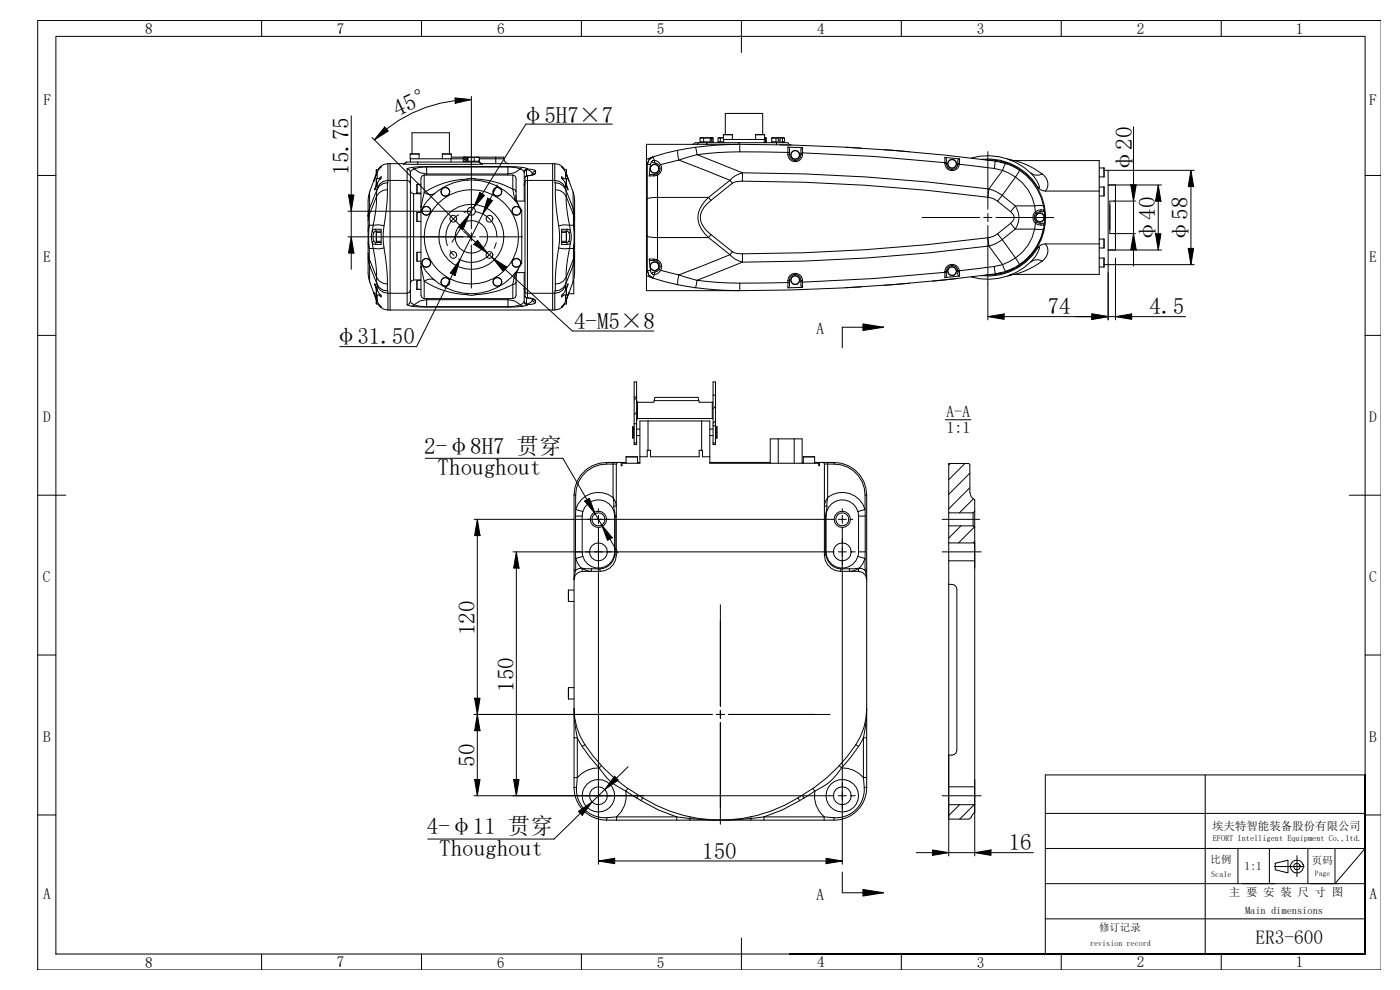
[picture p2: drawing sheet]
<svg xmlns="http://www.w3.org/2000/svg" width="297mm" height="210mm" viewBox="0 0 297 210" stroke-linecap="round" stroke-linejoin="round" font-family="sans-serif">
<!-- layer: PDF_Geomertry -->
<g fill="none" stroke="#000" stroke-width=".21">
<path d="M8 4.3h285v201.4h-285zM11.9 7.7h277.7v194.7h-277.7zM55.5 4.3v3.4M89.4 4.3v3.4M123.3 4.3v3.4M157.3 4.3v6.8M191.2 4.3v3.4M225.1 4.3v3.4M259.1 4.3v3.4M8 37.2h3.9M289.6 37.2h3.4M8 71.1h3.9"/>
<path d="M289.6 71.1h3.4M8 105h5.9M286.2 105h6.8M8 138.9h3.9M289.6 138.9h3.4M8 172.9h3.9M221.8 172.5h67.8M221.8 180h67.8M255.7 164.4v37.9M289.6 172.9h3.4M157.3 199v6.7M221.8 187.4h67.8"/>
<path d="M221.8 194.9h67.8M270.3 183.8h6.4M270.5 183.1l2.7-.6v2.7l-2.7-.7zM275.1 181.5v4.5M55.5 202.4v3.3M89.4 202.4v3.3M123.3 202.4v3.3M167.5 202.4h122.1h-122.1M167.5 202.4h122.1M182.9 202.4h.1M182.9 202.3h.1M191.2 202.4v3.3"/>
<path d="M193.8 202.4h.1M193.8 202.3h.1M201.9 202.4h.1M201.9 202.3h.1M210.1 202.4h.1M210.1 202.3h.1M221.8 202.3v-37.9h67.8v38M225.1 202.4v3.3M254 202.3v.1M254.8 202.4h.1M259.1 202.4v3.3M289.6 202.4v-38v38"/>
<circle cx="275.1" cy="183.8" r=".68"/>
<circle cx="275.1" cy="183.8" r="1.36"/>
</g>
<!-- layer: PDF_Text -->
<g fill="none" stroke="#000" stroke-width=".21">
<path d="M239.9 39.2h1.1l-.5 3.5zM240.5 26.9v12.3M240.5 49.6l.5 3.4h-1.1zM240.5 42.7v6.9M240.5 53v3.5M240.9 42.7h-5.5v6.9h5.5M262.6 180v7.4M269.3 180v7.4M270.4 180h7.6M277.5 180v7.4M283.2 180v7.4l6.4-7.4M263.6 187.4h6.8"/>
<path d="M278 187.4h5.7"/>
</g>
<!-- layer: 0 -->
<g fill="none" stroke="#000" stroke-width=".21">
<path d="M74.5 24.6v16.8M78.9 29.2l21.1 21h-26.2M79.4 38.3l-.1 .1M79.8 37l-.5 1.4M79.8 39.2l-.3 1.1 .1-.3M79.8 36.9l-1.4 3.9M79.9 37.9h.9M79.9 37.9l-.1 1.6M79.9 36h.4M79.9 36l-.1 1.1M79.9 36v1M79.9 37.9v1.5"/>
<path d="M80 38.9l-.4 1.1M80 36.5l-.6 1.8M80 39.8v.4M80 36.5v1.4M80 38.9v.9M80.3 36l.6-.7-.9 1.2M80.4 37.9l.5-.4v.3l-.9 1.1M81.6 26.9l.8 .9-3 1.9zM82.2 38.8v1.4M82.2 38.8l-.9 .1-.8 .5-.5 .8M82.3 34.7l-.9 .2-.7 .4-.5 .7M82.3 38.3h4.1l.5 .2 .2 .5"/>
<path d="M82.3 38.3l-1 .2-.8 .5-.5 .8M82.3 38.3l-.1 .5M82.3 34.7v3.6M82.7 34.7v31.1M85.6 34.8l3 .1M85.6 34.7h-3.3M85.6 34.7v.1M86.2 34.4l-.6 .3M86.2 34.4l-.3 .3-.3 .1M86.2 34.4h15.5M86.4 35.8l.5 .2 .2 .5M86.4 35.8v28.8"/>
<path d="M87 32.7v1h11.3M87 32.7h1.9M87 32.6v.1M87.1 33.7v.7M87.1 36.5v27.5M87.3 35.5l-.9 .3M87.3 35.5l.6 .3M87.4 32.6v-4.4h7.9v4.4M87.9 35.8l1.2 .8 1.4 .3h17.3l1.4-.3 1.2-.8M87.9 35.8l-.6 .4-.2 .3M87.9 35.8l1.2-.3 1.4-.1h17.3l1.4 .1 1.2 .3M88.5 39.1h-.1"/>
<path d="M88.5 39.1h.8M88.5 39.1v1.9M88.6 34.4v.5M88.9 32.6v.1M88.9 32.7v1M90 37.1l-.5 .2-.2 .5v6M90 37.1h18.8M90 37.1v3.7M90.5 35.3l-3.2 .2M90.5 35.3h17.3M90.5 35.3v1.8M93.8 32.7v1"/>
<path d="M93.8 32.7h1.9M93.9 32.6l-.1 .1M95.7 33.7v.7M95.7 32.6v.1M95.7 32.7v1M95.7 33.3h5.8M96.5 20.8l3.5 .3-3.4 .8zM96.6 21.3a29.1 29.1 0 0 0-14.6 6.1M98.4 34.2v.2M98.4 33.3l-.1 .1M98.5 33.3v.6h.1v-.6M98.5 33.3l-.2 .1v.8h3.4v-.8"/>
<path d="M98.5 33.3h.1M98.6 33.3l.2 .1M98.6 33.3h.1M98.8 33.4v.8M99 33.4h-.2M99.1 38l.9-.2 .9 .2M99.1 38a18 18 0 0 0-9.1 2.8M99.1 38l.2 .2M99.1 33.3v.6l.1-.6M99.1 33.3l-.1 .9M99.1 34.2v.2M99.1 33.3h.1"/>
<path d="M99.2 33.3l.1 .1M99.2 33.3h.1M99.3 33.4h1.3M99.3 33.4v.8M100 20.4v19M100.6 33.4h1.1M100.6 33.4v.8M100.9 38l-.2 .2M100.9 38l3.2 .4a17.3 17.3 0 0 1 4.7 1.7M101.5 34.2v.2M101.6 33.3h-.1M101.6 33.3l.1 .1"/>
<path d="M101.7 33.4v.8M101.7 33.3h5.2v.4M101.7 34.4l.4 .3 .3 .1M101.7 34.4l.6 .3M101.7 33.7h5.2M102.3 34.7h15.4M102.3 34.7l.1 .1M102.4 34.8l-13.8 .1M105.2 33.3v1.4M105.5 39.2l-1.5 3.1M106.9 33.7l.1 .5 .4 .4 .5 .1M107.8 35.3l3.1 .2"/>
<path d="M107.8 35.3v1.8M108.8 37.1l.5 .2 .2 .5v4.3l.5 1.4M108.8 37.1v3M110.4 35.8l.6 .4 .2 .3M110.9 35.5l1 .3M110.9 35.5l-.5 .3M111.2 36.5v6.2M111.4 38.8l-.2 .5M111.7 36l.9 .3 .3 .7M111.7 36l-.3 .2-.2 .3M111.7 36v1.3M111.9 37.3l-.5 .2v25.5"/>
<path d="M111.9 35.9l1.2 .1 .5 .3M111.9 37.3l-.5 .2M111.9 35.9l-.2 .1M111.9 35.9l-.5 .2-.2 .4M111.9 35.8v.1M111.9 37.3v25.9M112.9 37v.1M113.1 37l-1.3 .3M113.6 36.7l-.5 .4-1.2 .2M113.6 36.7l-.5 .3M113.6 36.3l-.5 .2-.2 .5M113.6 36.3v.4"/>
<path d="M117.2 34.7v31.1M117.7 34.7l.9 .2 .7 .4 .5 .7M117.7 38.3h-5.8l-.5 .2M117.7 38.3l.9 .2 .8 .5 .6 .8M117.7 38.3l.1 .5M117.7 34.7v3.6M117.8 38.8v1.4M117.8 38.8l.9 .1 .8 .5 .5 .8M119.2 37.9h.9M119.6 37.9l-.5-.4v.3l.9 1.1M119.7 36h.4M119.7 36l-.6-.7 .9 1.2"/>
<path d="M120 36.5l.6 1.8M120 38.9v.2M120 39.8v.4M120 36.5v1.4M120 38.9v.9M120 39.1l.5 1.1M120 39.1l.5 1.2-.3-1.1M120.1 37.9l.1 1.6M120.1 37.9v1.5M120.2 37l.4 1.3M120.2 36.9l1.4 3.9M120.2 36h-.1"/>
<path d="M120.2 36v.7M120.6 38.3v.1M129.9 26.3h-18.3l-9.3 14.9M137.3 34.9v22.4M137.3 34.9h.1M138 34.9l-.3 2.4M138 34.9h-.7M138.4 34.1l-.1 .3 .6 .2M138.4 34.1l-.4 .8M138.5 33.3l-.9 .6-.3 1M138.5 33.3l-1.4 .5M138.5 33.3l.4 .7"/>
<path d="M138.7 37.3h-1M138.9 37l-1 .1-.2 .2M138.9 37l-.2 .3M138.9 34a1.73 1.73 0 0 1 1.2 .9M138.9 34v.6M138.9 34l-.5 .1M138.9 34.6l.6 .2 .4 .3M139.4 36.9l-.5 .1M139.4 36.9l.1 .3M139.5 37.2l-.8 .1M139.5 37.2v4.7M139.9 35.1l.2 .7-.2 .6-.5 .5"/>
<path d="M140.1 34.9a1.55 1.55 0 0 1-.6 2.3M140.1 34.9l-.2 .2M143.8 31.9l-5.3 1.4M143.8 31.9l.2 2.1M144 34l10.9 4.2M144 34l-3.9 .9M146.9 30.6l.6-.3h19.6l.3 .3 .4 .2-2.4-.1M147.6 31.2l-3.8 .7M147.6 31.2l.3 1.6M147.8 30.6h2.1M147.8 30.6h-10.7v31.1h19.7M147.9 32.8l-3.9 1.2"/>
<path d="M147.9 32.8l9.6 3.9M148.2 30.3l-.4 .3M148.5 29.3v.8h2.8v-.8M148.5 29.3h.8M148.7 30.1v.2M149.3 29.3h1.4M149.3 29.3v.8M149.9 30.3v.3M150.7 29.3v.8M150.9 29.2v.6h.2v-.6M150.9 29.2h.1M150.9 29.2l-.2 .1"/>
<path d="M151.1 29.2h.1M151.1 30.1v.2M151.1 29.2l-2.6 .1M151.1 29.2l.2 .1M152.3 29.3v.8h1.2M152.4 29.3l1.1-.1zM152.5 30.1v.2M152.8 29.3v.8M153.5 28.6h1.8M153.5 28.6v1h8.7v-1M153.5 28.6h1.9M153.5 29.6v.7"/>
<path d="M153.9 28.5v-4.4h7.9v4.4M154.9 38.2l.5 .7M154.9 38.2l-4.6 3.7M155.4 38.9l-4.6 3.6M155.4 28.6v1M156.8 30.3v.3h-6.9M156.9 30.6l-4.7 .2-4.6 .4M156.9 30.6a417.5 417.5 0 0 1 54.2 3.6M156.9 30.6v1.6M156.9 32.2l-4.5 .2-4.5 .4M156.9 32.2l10.2 .1M157.5 38.4l-1.1 .1-1 .4"/>
<path d="M157.5 38.4a409.7 409.7 0 0 1 52.1 3.4M157.5 36.7a411.4 411.4 0 0 1 52.3 3.4M157.5 36.7a5.2 5.2 0 0 0-2.6 1.5M157.5 36.7v1.7M160.3 28.6v1M160.3 28.6h1.9M162.1 29.6v.7M162.2 29.3h.2M162.2 29.2h.3M162.4 29.3v.8M162.5 29.2l.1 .9h-.5M162.5 29.2l-.1 .1"/>
<path d="M162.5 30.1v.2M163.7 29.3v.8h2.7v-.8M163.7 29.3h.9M163.9 30.1v.2M164.6 29.3v.8M164.7 30.3v.4M165.1 29.2v.6h.4v-.6M165.1 29.2l-.5 .1M165.1 29.2h.1M165.5 29.2l.5 .1M165.5 29.2h.1M166 29.3v.8"/>
<path d="M166.2 29.2l-2.5 .1M166.2 29.2l-.2 .1M166.2 29.2l.2 .1M166.3 30.1v.2M166.4 29.2l-.1 .1M167.1 32.7a1.55 1.55 0 0 0 1.6 1.6 1.55 1.55 0 0 0 1.6-1.6M167.1 32.7l.4 .2M167.1 32.3l.4 .2M167.1 32.3v.4M167.2 31.2l3.1 .1M167.2 31.2l.2 .2 .1 1.1M167.2 31.2l-.1 1.1"/>
<path d="M167.5 32.9a1.21 1.21 0 0 0 1.2 1.2 1.21 1.21 0 0 0 1.2-1.2M167.5 32.5v.4M169.9 32.5v.4M170.3 32.4l15.1 .8 15 1.3M170.3 32.7l-.4 .2M170.3 32.4l-.4 .1M170.3 32.4v.3M170.3 31.3l-.3 .2-.1 1M170.3 31.3v1.1M179.4 31.2l3.4 .2M187.6 31.7l5.3 .5M200.4 34.6a1.55 1.55 0 0 0 1.5 1.6 1.55 1.55 0 0 0 1.6-1.4"/>
<path d="M200.4 34.6l.4 .2M200.4 34.5l.4 .1M200.4 34.5v.1M200.5 33.4l3.1 .3M200.5 33.4l.3 .4v.8M200.5 33.4l-.1 1.1M200.8 34.8a1.21 1.21 0 0 0 1.1 1.2 1.21 1.21 0 0 0 1.3-1.1M200.8 34.6v.2M203.2 34.8v.1M203.5 34.8l7.4 .9M203.5 34.8l-.3 .1M203.5 34.6l-.3 .2"/>
<path d="M203.5 34.6v.2M203.6 33.7l-.3 .2-.1 .9M203.6 33.7l-.1 .9M206 33.5a13.1 13.1 0 0 1 12.7 3.2M208.2 33.8a12.4 12.4 0 0 1 12 5.9M209.1 33.9a12.2 12.2 0 0 1 12.7 12.2 12.2 12.2 0 0 1-12.7 12.3M210.9 35.7l1.8 .4M211.1 34.2h.2M211.1 34.2l-.2 1.5M211.1 34.2l2.2 .5M212.3 34.4l1.4 .4M212.7 36.1l2.7 1.5"/>
<path d="M212.7 36.1l-2.9 4M213.3 34.7l1.6 .6 1.4 .8M213.3 34.7l-.6 1.4M213.8 33.7l.4 .2M214.2 33.9l.5 .1M214.2 33.9l1.1 .2M214.2 33.9l1.2 .2M215.3 34.1h.1M215.3 34.1h17.9v24.1h-17.9h.1M215.4 34.1a18.1 18.1 0 0 1 5.7 2.8M215.4 37.6a9.7 9.7 0 0 1 4.1 6.1M215.4 37.6l-2.8 3.8"/>
<path d="M216.1 36l.2 .1M216.3 36.1a12.1 12.1 0 0 1 5.1 7.7M216.3 36.1l-.9 1.5M218.7 36.7a5.7 5.7 0 0 1 1.8 3.1l-.3-.1M218.7 36.7l.8 .4 .8 .1 .8-.3M220.2 39.7a1.81 1.81 0 0 0 1.6 .8M221.1 36.9a2.48 2.48 0 0 1 .7 3.6M233.2 39.7h1M233.2 35.6h1M233.2 37.5h1M234.2 35.6v1.9M234.2 39.7v1.9"/>
<path d="M234.2 39.7h.1M234.2 36.1h19.1M234.2 37.5h.1M234.2 35.6v.1M235.1 39.2h11.3M235.1 36.1v31.8M236.6 39.2v13.8M245.7 39.2l.6 3.5h-1.2zM252.6 36.1l.6 3.5h-1.1zM252.6 39.6v13.1M73.8 44.8h26.2M73.9 41.4h1.2l-.6 3.4z"/>
<path d="M74.5 50.2l.6 3.5h-1.2zM74.5 44.8v5.4M74.5 53.7v3.4M77.9 45.8h.2M78.1 45.9v.9M78.1 53.7v.8M78.1 54.5v3.4l.3 1.8M78.1 51.5l.2 1.2M78.1 53.7l.2 1.2M78.1 54.5l.3 1.8M78.1 46.8v6.9M78.3 47.8l-.1 2.4 .1 2.5"/>
<path d="M78.3 47.8l-.2 1.2M78.3 54.9l.1 1.4M78.3 45.5l-.2 1.3M78.3 47.8h.9M78.3 52.7h.9M78.3 45.5v2.3M78.3 52.7v2.2M78.3 54.9l1.6 3.9M78.4 40.8l-.3 1.7v3.4M78.4 44.2l-.1 1.3M78.4 44.2l-.3 1.7M78.4 59.7l1.4 3.9"/>
<path d="M78.4 56.3l1.6 3.9M78.4 40.8v3.4M78.4 56.3v3.4M79 51.4l.2 .4 .5 .1M79 49l.3 .3M79 49a4.2 4.2 0 0 0 0 2.4M79 51.4l.2 1.3M79.2 47.8l1.1-.1 1.2 .2M79.2 52.7l.5 3.5 .2 2.6M79.2 47.8l-.2 1.2M79.3 51.1l-.3 .3M79.3 51.1l.2 .3h.4"/>
<path d="M79.3 49.3a2.43 2.43 0 0 0 0 1.8M79.6 40l-.1 .2M79.7 48.6l-.5 .1-.2 .3M79.7 48.6h1.2v3.2l-1.2 .1M79.7 48.6l.2 .4M79.9 49.3h1M79.9 49.3v1.9h1M79.9 49.3l-.1 1.9M79.9 51.2h-.1M79.9 58.8l.5 .8 .8 .5 1 .1M79.9 41.7l-.2 2.6-.5 3.5M79.9 58.8l.1 1.4"/>
<path d="M79.9 41.7l-1.6 3.8M79.9 51.4h1M79.9 49h1M79.9 51.4l-.2 .5M79.9 49l-.4 .1-.2 .2M80 40.2l-.1 1.5M80 40.2l-1.6 4M81.5 47.9a14.1 14.1 0 0 0 0 4.7M81.5 52.6l-1.2 .2-1.1-.1M81.5 52.6l.6 4.9 .1 2.7M82.2 40.2l-.1 2.8-.6 4.9M82.2 40.2l-1 .2-.8 .5-.5 .8"/>
<path d="M87.1 40.4l.2 .5 .5 .2M87.8 59.4l-.5 .2-.2 .5M87.8 59.4h1.5M87.8 41.1h1.5M87.8 41.1v18.3M88.5 53.5h-.1M88.5 55.4h-.1M88.5 55.4h.8M88.5 53.5h.8M88.5 45.1h-.1M88.5 46.9l-.1 .1M88.5 47h.8"/>
<path d="M88.5 45.1h.8M88.5 59.5h-.1M88.5 59.5h.8M88.5 41h-.1M88.5 41h.8M88.5 45.1v1.9M88.5 53.5v1.9M88.5 59.5v1.9M89.3 56.6v6.1l.2 .4 .5 .2M89.3 44.6a12.1 12.1 0 0 1 21.4 0v11.2a12.1 12.1 0 0 1-21.4 0M89.3 43.8v.8M89.3 55.8v.8"/>
<path d="M89.3 56.6v-.1l.7 3.1M89.3 44.6v11.2M90 40.8l-.7 3.2v-.2M90 40.8a1.97 1.97 0 0 0 2.2 .2M90 59.6a18 18 0 0 0 9.1 2.9M90 59.6v3.7M92.2 59.5a1.97 1.97 0 0 0-2.2 .1M95.5 53.2l.8 1M96 58.2l-7.6 15.3h-16.3M97.3 45.6a5.3 5.3 0 0 0-2.4 6.5M97.6 55.1l-1.1 3.3-1-.5zM97.7 48.5l-1.8 2.9"/>
<path d="M98.4 49.1l2.5 2.3M99.5 45.5l-1.3 3.3-1-.6zM99.7 44.8l-1.3 .3M100.5 44.1l-1 1.4M100.9 44.9a5.4 5.4 0 0 1 4.5 5.3M101.3 51l2.2 2.7-3-1.9zM101.8 40.8l1 .7-2.3 2.6zM102.4 45.4l-4.8 9.7M103.4 42l1.1 .5-2.1 2.9zM103.5 53.7l1 1M104.1 53.7a5.3 5.3 0 0 1-6.8 1.2M104.5 54.7l3 1.9-.8 .9z"/>
<path d="M105.3 51.5l-.5 1.2M107.1 57.1l14.3 13.1h17.3M108.8 40.1l.5 2.5 .2-1.1M108.8 40.1l.4 .1 .3 .4M109.5 59l-.2-1.1-.5 2.5M109.5 59.8l-.3 .4-.4 .2M109.6 42.7h1.8M109.6 57.8h1.8M110 57l-.5 1.4v4.3l-.2 .4-.5 .2M111.2 57.8v6.2M117.8 40.2l.2 3.9 .5 3.8M117.8 40.2l.9 .2 .9 .5 .5 .8"/>
<path d="M118.5 52.6l1.2 .2 1.1-.1M118.5 47.9a14.1 14.1 0 0 1 0 4.7M118.5 52.6l-.5 3.8-.2 3.8M119.1 49h1M119.1 51.4h1M119.1 49.3h1v1.9M119.1 51.2h1M120 40.2l.1 1.5M120 40.2l1.6 4M120.1 51.4l.2 .5M120.1 49l.3 .1 .3 .2M120.1 58.8l-.5 .8-.9 .5-.9 .1"/>
<path d="M120.1 41.7l.1 2.6 .6 3.5M120.1 58.8l-.1 1.4M120.1 41.7l1.5 3.8M120.2 49.3l-.1 1.9M120.2 49.3h-.1M120.3 48.6l.5 .1 .2 .3M120.3 48.6h-1.2v3.2l1.2 .1M120.3 48.6l-.2 .4M120.7 51.1l-.2 .3h-.4M120.7 51.1l.3 .3M120.7 49.3a2.43 2.43 0 0 1 0 1.8M120.8 47.8l-1.1-.1-1.2 .2"/>
<path d="M120.8 52.7l-.6 3.5-.1 2.6M120.8 47.8l.2 1.2M120.8 47.8h.8M120.8 52.7h.8M121 51.4l-.2 .4-.5 .1M121 49l-.3 .3M121 49a4.2 4.2 0 0 1 0 2.4M121 51.4l-.2 1.3M121.6 40.8l.3 1.7v3.4M121.6 44.2v1.3M121.6 44.2l.3 1.7M121.6 59.7l-1.4 3.9"/>
<path d="M121.6 56.3l-1.6 3.9M121.6 40.8v3.4M121.6 56.3v3.4M121.6 59.6l.1 2.7h-1.1M121.6 47.8l.2 2.4-.2 2.5M121.6 47.8l.3 1.2M121.6 54.9v1.4M121.6 45.5l.3 1.3M121.6 45.5v2.3M121.6 52.7v2.2M121.6 54.9l-1.5 3.9M121.9 53.7v.8"/>
<path d="M121.9 45.9v.9M121.9 54.5v3.4l-.3 1.8M121.9 51.5l-.3 1.2M121.9 53.7l-.3 1.2M121.9 54.5l-.3 1.8M121.9 46.8v6.9M137.1 58.5l1.4 .5M137.3 57.3l.3 1.1 .9 .6M137.3 50.1l.6 .2 1.6 .1M137.3 57.4h.7M137.3 57.4l.3 1 .9 .6M137.3 57.3v.1"/>
<path d="M137.7 55l.3 2.4M137.7 55l.2 .2 1 .1M137.7 55h1M138 57.4l.4 .8M138.4 58.2h.5M138.5 59l5.3 1.4M138.5 59h.1M138.7 55l.8 .1M138.7 55l.2 .3M138.9 55.3l.5 .1M138.9 58.2l-.4 .8M138.9 57.7l-.6 .2 .1 .3"/>
<path d="M138.9 57.7v.5M139.4 55.4l.5 .4 .2 .7-.2 .6M139.5 41.9v8.5M139.5 55.1a1.55 1.55 0 0 1 .6 2.3M139.5 41.9l-1.6 .1-.6 .2M139.5 55.1l-.1 .3M139.5 50.4h10.8M139.5 41.9h10.8M139.5 50.4v4.7M139.9 57.1l-.4 .4-.6 .2M139.9 57.1l.2 .3M140.1 57.4a1.72 1.72 0 0 1-1.2 .8"/>
<path d="M140.1 57.4l3.9 .9M144 58.3l3.9 1.2M144 58.3l-.2 2.1M147.9 59.5l4.5 .4 4.5 .2M147.9 59.5l-.3 1.5M150.3 41.9a5.2 5.2 0 0 0-1.9 5.9l.5 .9 1.4 1.7M150.3 41.9l.5 .6M150.3 50.4l4.6 3.6M150.8 42.5a4.3 4.3 0 0 0-2.1 4.4 5.7 5.7 0 0 0 2.1 2.9M150.8 49.8l-.5 .6M150.8 49.8l4.6 3.6M154.9 54a5.1 5.1 0 0 0 2.6 1.6"/>
<path d="M154.9 54l-10.9 4.3M155.4 53.4l-.5 .6M155.4 53.4l1 .4h1.1M157.5 53.8v1.8M157.5 55.6l-9.6 3.9M167.1 59.9l-10.2 .2M167.1 59.9l.1 1.1M167.1 59.5v.4M167.5 59.4a1.21 1.21 0 0 1 1.2-1.2 1.21 1.21 0 0 1 1.2 1.2M167.5 59.8l-.1 1.1-.2 .1M167.5 59.4l-.4 .1M167.5 59.8l-.4 .1"/>
<path d="M167.5 59.4v.4M169.9 59.7l.1 1.1 .3 .2M169.9 59.4l.4 .1M169.9 59.7l.4 .1M169.9 59.4v.3M170.3 59.5a1.55 1.55 0 0 0-1.6-1.5 1.55 1.55 0 0 0-1.6 1.5M170.3 59.8v1.2M170.3 59.5v.3M200.4 57.8l-15 1.3-15.1 .7M200.4 57.8l.1 1.1M200.4 57.6v.2M200.8 57.7v.7l-.3 .5"/>
<path d="M200.8 57.5l-.4 .1M200.8 57.7l-.4 .1M200.8 57.5v.2M203.1 59.1l-5.3 .5M203.2 57.4a1.21 1.21 0 0 0-1.3-1.1 1.21 1.21 0 0 0-1.1 1.2M203.2 57.4h.3M203.2 57.4v.1M203.2 57.5v.8l.4 .2M203.2 57.5l.3 .2M203.5 57.4a1.55 1.55 0 0 0-1.6-1.3 1.55 1.55 0 0 0-1.5 1.5M203.5 57.4v.3M203.5 57.7l.1 .8"/>
<path d="M203.6 58.5l-3.1 .4M209.6 50.4l.2 1.8M209.6 50.4a409.7 409.7 0 0 1-52.1 3.4M209.6 41.8l1.1 .3 .9 .6M209.8 40.1l-.2 1.7M209.8 40.1a7.6 7.6 0 0 1 2.8 1.3M209.8 52.2l2.9 3.9M209.8 52.2a411.4 411.4 0 0 1-52.3 3.4M210.9 56.5l-7.4 .9M210.9 56.5l.2 1.6M211.1 58.1a417.5 417.5 0 0 1-54.2 3.6M211.6 49.6l-.9 .6-1.1 .2"/>
<path d="M211.6 49.6l1 1.2M211.6 42.7l2.8 2.2M212.4 57.9l-1.3 .2M212.6 50.8a7.4 7.4 0 0 1-2.8 1.4M212.6 41.4l-1 1.3M212.6 50.8l2.8 3.9M212.6 41.4l2.8 2.3M212.7 56.1l.6 1.5M212.7 56.1l-1.8 .4M213.3 57.6l-2.2 .5M214.2 58.4l-.4 .1M214.4 47.4l1 1.2"/>
<path d="M214.4 44.9a1.38 1.38 0 0 1 0 2.5M214.4 47.4l-2.8 2.2M214.7 58.3l-.5 .1M215.2 56.8l-2 .8M215.3 58.2l-1.1 .2M215.4 43.7l-1 1.2M215.4 43.7a4.3 4.3 0 0 1 0 4.9M215.4 48.6l-2.8 2.2M215.4 48.6h4.1M215.4 43.7h4.1M215.4 58.2l-1.2 .2M215.4 54.7l-2.7 1.4"/>
<path d="M215.4 54.7l.9 1.4M216.3 56.1l-1.4 .9-1.6 .6M218.7 55.5a13.1 13.1 0 0 1-12.7 3.2M219.5 43.7a2.46 2.46 0 0 1 1.9 .1M219.5 43.7l.2 1.2M219.5 48.6a9.7 9.7 0 0 1-4.1 6.1M219.7 44.9a1.64 1.64 0 0 0 0 2.4M219.7 44.9l.1 .3M219.7 47.3l1.1 .4M219.7 47.3l-.2 1.3M219.8 45.2l-.4 .7a1.21 1.21 0 0 0 .4 1.1M219.8 47l.8 .3"/>
<path d="M219.8 47l-.1 .3M220.2 52.5l.3-.1a5.4 5.4 0 0 1-1.8 3.1M220.2 52.5a12.4 12.4 0 0 1-12 6M220.6 44.9l-.8 .3M220.6 47.3l.7 .1 .2 .3M220.6 47.3l.2 .4M220.8 44.5l-1.1 .4M220.8 44.5h.7M220.8 44.5l-.2 .4M221.1 55.4l-.8-.3-.8 .1-.8 .3M221.1 55.4a17.9 17.9 0 0 1-5.7 2.8M221.4 43.8a11.9 11.9 0 0 1 0 4.7"/>
<path d="M221.4 48.5a12.1 12.1 0 0 1-5.1 7.6M221.4 48.5a2.46 2.46 0 0 1-1.9 .1M221.4 48.5a12.1 12.1 0 0 1-5.8 8.1M221.5 44.5l.1 1.6-.1 1.6M221.5 44.5l-.2 .4h-.7M221.5 47.7h-.7M221.8 51.7a1.8 1.8 0 0 0-1.6 .8M221.8 51.7a2.48 2.48 0 0 1-.7 3.7M221.8 40.5h11.4M221.8 51.7h11.4M233.2 50.7h1M233.2 52.6h1"/>
<path d="M233.2 41.6h1M233.2 54.7h1M233.2 56.6h1M234.2 50.7v1.9M234.2 54.7v1.9M234.2 52.6h.1M234.2 50.7h.1M234.2 41.5v.1M234.2 56.1h19.1M234.2 56.6h.1M234.2 54.7v.1M235.1 53h11.3"/>
<path d="M235.4 43.5v5.2M236.6 43.5h.1M236.6 54.7v13.2M245.1 49.6h1.2l-.6 3.4zM245.7 42.7v6.9M252.1 52.7h1.1l-.6 3.4zM79.4 62.1l.3 .2M79.4 62.2l.4 1.3M79.4 62.2l.6 1.8M79.4 62.1l-.1 .1M79.5 60.3l.5 1.1M79.8 61.3l-.3-1.1 .5 1.2"/>
<path d="M79.8 61v1.5M79.9 62.6h.9M79.9 62.5l-.1 1.9M79.9 61.1v3.4h.4M79.9 64.4l-.1 .1M80 60.2l.5 .8 .8 .6 .9 .1M80 60.2v.4M80 61.4v.1M80 61.5l.9 1.2v.3l-.5-.4M80 64l.9 1.2-.6-.7M80 60.6l.5 .9 .8 .5 1 .2M80 60.6v.9"/>
<path d="M80 62.6v1.4M80.2 64.5l.5 .7 .7 .4 .9 .2M82.2 60.2v1.5M82.2 61.7l.1 .5M82.3 65.8h35.4M82.3 62.2v3.6M86.4 64.6l.9 .4M87.1 61.5l-.2 .5-.5 .2h-4.1M87.1 64l-.2 .4-.5 .2M87.1 64l.2 .3 .6 .3M87.3 65l3.2 .1M87.9 64.6l1.2-.8 1.4-.2h17.3l1.4 .2 1.2 .8"/>
<path d="M87.9 64.6l-.6 .4M87.9 64.6l1.2 .4 1.4 .1h17.3l1.4-.1 1.2-.4M88.5 61.3l-.1 .1M88.5 61.4h.8M90 63.3h18.8M90.5 65.1h17.3M90.5 63.3v1.8M99.1 62.5l.9 .2 .9-.2M99.3 62.3l-.2 .2M100.7 62.3l.2 .2M107.8 63.3v1.8M108.8 60.4a18.3 18.3 0 0 1-7.9 2.1"/>
<path d="M108.8 60.4v2.9M110.4 64.6l.5 .4M110.9 65l-3.1 .1M111.2 61.2l.2 .5M111.2 63.9l.2 .4 .3 .2M111.2 64l-.2 .3-.6 .3M111.2 63.9l.2 .5 .5 .2M111.4 63l.4 .2M111.4 62l.5 .2h5.8M111.4 63l.5 .2M111.7 64.5l.2 .1M111.7 63.2v1.3"/>
<path d="M111.8 63.2l1 .1 .8 .4M111.9 64.6l-1 .4M111.9 63.2l1.2 .2 .5 .3M111.9 64.6h.1M111.9 63.2h-.1M112.9 63.5l.2 .5 .5 .2M112.9 63.5a1.19 1.19 0 0 1-1.2 1M112.9 63.4v.1M113.6 64.2l-.5 .3-1.2 .1M113.6 63.7v.5M117.7 62.2v3.6M117.8 61.7l-.1 .5"/>
<path d="M117.8 60.2v1.5M119.2 62.6h.9M119.7 64.5h.4M119.8 64.5l-.5 .7-.7 .4-.9 .2M120 61.5l-.9 1.2v.3l.5-.4M120 64l-.9 1.2 .6-.7M120 60.6l-.6 .9-.8 .5-.9 .2M120 60.6v.9M120 62.6v1.4M120 60.2l-.5 .8-.8 .6-.9 .1M120 60.2v.4M120.1 61.1v1.5"/>
<path d="M120.1 63.5v1M120.2 63.5l.5-1.4-.7 1.9M120.2 61l-.1 1.6M120.2 63.4l-.1 1.1M120.4 60.4l-.4 1.1M120.4 60.4l.1-.2-.3 1M120.5 60.3l-.1 .1M143.8 60.4l3.8 .6M147.6 61l4.6 .5 4.7 .2M156.9 60.1v1.6M170.3 61h-3.1M182.8 60.8l-3.4 .2"/>
<path d="M183.1 68.7l4.3 .7-4.3 .7zM187.4 69.4h-8.7v4.4M192.9 60.1l-5.3 .4M209.6 67.2l3.4-.6v1.1zM209.6 60.1v7.8M213 67.2h18.6M231.6 66.6l3.5 .6-3.5 .5zM235.1 67.2h1.5M236.6 67.2l3.5-.6v1.1zM240.1 67.2h11.4M90.2 97.2h29.2l5.1 8.8M128.7 98.1a6.9 6.9 0 0 0-6.9 6.9"/>
<path d="M128.7 98.4a6.6 6.6 0 0 0-6.6 6.6M128.7 98.1h4.1M128.7 98.4h2M128.7 98.1v.3M130.1 98.1v7.4M130.7 98.4v19.4M131.1 98.1l-.4 .3M131.8 98.1v.7h.2v-.5h3.7v-9h14.9v9h23.1v.5h.2v-.7M132.8 96.9v1.4M132.8 96.9h2.4M132.9 96.9h-.1M134.2 90.5h.2v2.4h-.2z"/>
<path d="M134.4 91h.1M134.4 92.4h.1M134.5 81h.6v13.3h-.6zM134.5 84.2h.6M134.5 89.9h.6M134.5 94h.6M135.1 84.9l.1 .4M135.1 91h.6M135.1 92.4h.6M135.1 84.3l-.6 .6M135.1 87.4l-.6 .6M135.2 88.8l-.1 .4"/>
<path d="M135.2 85.3v3.5M135.2 96.9h.1M135.2 96.9v1.4M135.2 98.1h.5M135.2 88.8h16.1M135.2 88.8h.1M135.2 85.3h.1M137.4 95.5h-.1v1.4h-1.6M137.4 95.5h.6v1.4h10.3v-1.4h.6M137.5 89.3v6.2M138.8 85l.2-.7h9l.2 .7M138.8 85l-.1 .3h-3.5"/>
<path d="M138.8 85h9.4M148.2 85l.1 .3h3M148.9 89.3v6.2M148.9 95.5h.1v1.4h1.6M150.6 91h.7M150.6 92.4h.7M150.6 98.1h12.8M151.1 85.3v3.5M151.3 81h.5v13.3h-.5zM151.3 83.8h.5M151.3 90.3h.5M151.3 94h.5"/>
<path d="M151.8 91h.2M151.8 92.4h.2M151.8 86.2l-.5 .5M151.8 89.3l-.5 .5M152 90.5h.1v2.4h-.1zM163.4 98.3v-5.2h6.8v5.2M165.1 93.1v5.2M168.5 93.1v5.2M170.2 98.1h.2M170.4 96.9v1.4M170.4 96.9h2.4M170.4 96.9h.1"/>
<path d="M172.8 96.9v1.4M172.8 96.9h.1M172.8 98.1h4.2M174.5 98.1l.4 .3M174.9 98.4v19.4M174.9 98.4h2.1M175.6 98.1v7.4M177 98.1a6.9 6.9 0 0 1 6.9 6.9M177 98.4a6.6 6.6 0 0 1 6.5 6.6M177 98.1v.3M200.6 89h5.4M201.6 98.3l-.3 .4"/>
<path d="M204.7 98.3l-3.4 3.5M100.6 110.2h75.8M101.3 110.2l.5 3.4h-1.1zM101.3 113.6v34.5M108.8 117.1h67.1M109.5 117.1l.6 3.4h-1.1zM121.8 105v15.9M121.8 105h.3M122.1 109.5h1.4M122.1 109.5v9M122.1 118.5l.5 1.1 .7 .9M122.1 108.1l1.5 .4"/>
<path d="M122.1 108.1v1.4M122.1 105v3.1M122.1 118.5v2.4M123.5 109.5v7.6l.1 .9M123.6 108.5a3.4 3.4 0 0 1 3.8-2.4 3.4 3.4 0 0 1 3 3.4M123.6 108.5l-.1 1M123.6 118l-1.5 .5M124 106.3l1-.6 1.3 3.3zM126.3 109l1.3 2.4M127 112.4v70.9M127.6 111.4l2.3 2.6-1 .6zM129.4 114.3l1.7 3"/>
<path d="M130.1 105.5l.6 1.7-.5 .2M130.1 105.5a5 5 0 0 0-8 2.6M130.1 105.5l.1 1.9M130.2 107.4l.3 2.1-.1 8.2M130.4 109.5v7.6a3.4 3.4 0 0 1-3 3.4 3.4 3.4 0 0 1-3.8-2.5M130.4 109.5h.3M130.4 117.7a3.4 3.4 0 0 1-3.1 3M130.4 117.7l.3 .1M130.7 117.8a3.4 3.4 0 0 1-3.4 3.4M174.9 117.8a3.4 3.4 0 0 0 3.4 3.4M174.9 109.5h.3M175.2 117.7a3.4 3.4 0 0 0 3.2 3"/>
<path d="M175.2 117.7l-.3 .1M175.2 109.5v7.6a3.4 3.4 0 0 0 3 3.4 3.4 3.4 0 0 0 3.8-2.5M175.4 107.4l-.3 2.1 .1 8.2M175.6 105.5l-.2 1.9M175.6 105.5a5 5 0 0 1 7.9 2.6M175.6 105.5l-.7 1.7 .5 .2M178.7 112.4v70.9M182 108.5a3.4 3.4 0 0 0-3.8-2.4 3.4 3.4 0 0 0-3 3.4M182 108.5l.1 1M182 118l1.5 .5M182.1 117.1l-.1 .9M182.1 109.5v7.6"/>
<path d="M182.1 117.1h1.4M182.1 109.5h1.4M183.5 118.5l-.5 1.1-.7 .9M183.5 108.1l-1.5 .4M183.5 108.1v1.4M183.5 105h.4M183.5 105v3.1M183.5 118.5v2.4M183.5 109.5v7.6M183.5 117.1v1.4M183.9 105v15.9M199.9 117.1h8.3"/>
<path d="M199.9 110.2h7.9M201.3 119h5.5M201.3 108.8h5.1M201.3 111.5h5.1M201.3 115.2h5.5M203.9 111.5l-2.6 2.6M205.7 100.4l-4.4 4.5M205.7 103.5l-4.4 4.4M206.4 111.5l.4 .4M206.4 108.8v2.7M206.5 105.8l-3 3M206.7 111.8l-3.4 3.4"/>
<path d="M206.8 108.4l-.4 .4M206.8 114.8l-.4 .4M109.5 120.5v44.8M120.6 125.2v2.4h1.2M120.6 125.2h1.2M120.6 125.2v2.3M120.6 127.5v.1M121.8 120.9v2M121.8 122.9v27.4M121.8 120.9h.3M122.1 120.9l-.3 2M123.3 120.5l-1.2 .4"/>
<path d="M123.3 120.5h.2M123.3 120.5l.2 .1M123.5 121.2l-.9 .2-.6 .7-.2 .8M123.5 120.6l1.9 .6v-.6M123.5 121.2h3.8M123.5 120.6v.6M123.5 120.5l1.9 .1M123.5 120.5v.1M125.4 120.6l1.9 .1M127.3 120.7v.5M178.3 121.2h3.8M178.4 120.7l-.1 .5"/>
<path d="M180.2 120.6l-1.8 .1M182.1 120.5l-1.9 .1M182.1 121.2l.9 .2 .6 .7 .3 .8M182.1 120.6l-1.8 .6-.1-.6M182.1 120.6v.6M182.1 120.5v.1M182.3 120.5l1.2 .4M182.3 120.5h-.2M182.3 120.5l-.2 .1M183.5 120.9l.4 2M183.5 120.9h.4M183.9 120.9v2"/>
<path d="M183.9 122.9v27.4M201.3 124a1.25 1.25 0 0 1 1.7 1v34.1a1.25 1.25 0 0 1-1.7 1.1M100.6 151.6h32.4M100.7 148.1h1.1l-.5 3.5zM101.3 151.6l.5 3.4h-1.1zM101.3 155v10.3M120.6 145.9v2.4h1.2M120.6 145.9h1.2M120.6 145.9v2.3M120.6 148.2v.1M121.8 150.3a13.8 13.8 0 0 0 2.3 7.7M121.8 150.3v6.2"/>
<path d="M121.8 150.3a29.3 29.3 0 0 0 .7 6.2M121.8 156.5v10.6M121.8 156.5h.7M122.5 156.5l1 1.8M122.5 156.5v8.4M123.5 158.3l1.7 2.4 1.9 2.2M124.1 158l-.6 .3M124.1 158a34.5 34.5 0 0 0 11.3 10.7M181.6 158a34.5 34.5 0 0 1-11.4 10.7M181.6 158l.5 .3M182.1 158.3l-1.7 2.4-1.8 2.2M183.2 156.5l-1.1 1.8"/>
<path d="M183.2 156.5h.7M183.2 156.5v8.4M183.9 150.3a13.8 13.8 0 0 1-2.3 7.7M183.9 150.3v6.2M183.9 150.3a29.3 29.3 0 0 1-.7 6.2M183.9 156.5v10.6M100.6 168.8h75.3M100.7 165.3h1.1l-.5 3.5zM109 165.3h1.1l-.6 3.5zM121.8 167.1a6.9 6.9 0 0 0 6.9 6.9M121.8 164.9h.7M122.3 167a6 6 0 0 0 6.4 6.5"/>
<path d="M122.3 167l-.5 .1M122.5 164.9l-.2 2.1M122.7 172.1l2.9-2-2.1 2.8zM123.1 172.5l-5.5 5.5h-26.9M127.1 162.9a12.3 12.3 0 0 0 5.7 4.9M127.1 162.9a5.9 5.9 0 0 0-4.6 2M127.6 162.4l-.5 .5M128.3 167.5l-2.7 2.6M128.7 174h48.3M128.7 173.5v.5M130.4 164.6l.8 .9-2.9 2zM130.8 173.3l-2.1 .2"/>
<path d="M130.8 173.3v.7M130.8 173.3h12.8M132.8 167.8a5.9 5.9 0 0 1-2 5.5M132.8 167.8l2.3 1.5M133.2 167.2l-.4 .6M133.2 162.7l-2.4 2.4M135.1 169.3l.9 .5M135.4 168.7l1 .5M135.4 168.7l-.3 .6M136 169.8l3.7 2 3.9 1.5M136.4 169.2a31 31 0 0 0 32.9 0M136.4 169.2l-.4 .6"/>
<path d="M143.6 173.3l2.7 .3M143.6 173.3v.7M146.3 173.6a61.6 61.6 0 0 0 13 0M146.3 173.6l.1 .4M146.4 173.3l-.1 .3M159.3 173.3v.3M159.3 173.6v.4M162.1 173.3l-2.8 .3M162.1 173.3v.7M162.1 173.3h12.7M169.3 169.2l.3 .6M169.6 169.8l-3.6 2-3.9 1.5"/>
<path d="M170.2 168.7l-.9 .5M170.2 168.7l.3 .6M170.5 169.3l-.9 .5M172.5 167.2l.4 .6M172.9 167.8a5.9 5.9 0 0 0 1.9 5.5M172.9 167.8l-2.4 1.5M174.8 173.3l2.1 .2M174.8 173.3v.7M176.9 173.5l.1 .5M178 162.4l.6 .5M178.6 162.9a12.3 12.3 0 0 1-5.7 4.9M178.6 162.9a5.9 5.9 0 0 1 4.6 2"/>
<path d="M183.2 164.9l.1 2.1M183.2 164.9h.7M183.3 167a6 6 0 0 1-6.4 6.5M183.3 167l.6 .1M183.9 167.1a6.9 6.9 0 0 1-6.9 6.9M199.9 168.8h8.3M201.3 166.9h5.5M201.3 170.7h5.5M203.6 170.7l-2.3 2.3M206.7 170.7l-3.1 3.1M206.8 172.2l-.9 1.3-.3 .2-4.3 .1M127 182.6l3.4-.5v1.1z"/>
<path d="M130.4 182.6h44.8M175.2 182.1l3.5 .5-3.5 .6zM178.7 185v4.4h8.7M183.1 188.7l4.3 .7-4.3 .7zM194.4 180.9h3.4M197.8 180.3l3.5 .6-3.5 .5zM201.3 181.6v-83.3l4.3 .1 .1 6 .3 1 .8 .6v75.6M201.3 180.9h5.5M206.8 180.9l3.4-.6v1.1zM210.2 180.9h9"/>
<circle cx="138.9" cy="35.8" r=".91"/>
<circle cx="138.9" cy="35.8" r=".95"/>
<circle cx="168.7" cy="32.9" r=".91"/>
<circle cx="168.7" cy="32.9" r=".95"/>
<circle cx="202" cy="34.8" r=".95"/>
<circle cx="202" cy="34.8" r=".91"/>
<circle cx="90.4" cy="55.8" r=".95"/>
<circle cx="90.4" cy="44.7" r=".95"/>
<circle cx="90.4" cy="44.7" r=".91"/>
<circle cx="90.4" cy="55.8" r=".91"/>
<circle cx="94.5" cy="59.8" r=".91"/>
<circle cx="94.5" cy="40.7" r=".91"/>
<circle cx="94.5" cy="40.7" r=".95"/>
<circle cx="94.5" cy="59.8" r=".95"/>
<circle cx="96.2" cy="54.1" r=".72"/>
<circle cx="96.2" cy="46.4" r=".72"/>
<circle cx="100" cy="50.2" r="3.4"/>
<circle cx="100" cy="50.2" r="10"/>
<circle cx="100" cy="50.2" r="6.9"/>
<circle cx="100" cy="44.8" r=".86"/>
<circle cx="103.8" cy="54.1" r=".72"/>
<circle cx="103.8" cy="46.4" r=".72"/>
<circle cx="105.5" cy="59.8" r=".95"/>
<circle cx="105.5" cy="40.7" r=".95"/>
<circle cx="109.6" cy="44.7" r=".91"/>
<circle cx="109.6" cy="55.8" r=".91"/>
<circle cx="109.6" cy="55.8" r=".95"/>
<circle cx="109.6" cy="44.7" r=".95"/>
<circle cx="138.9" cy="56.5" r=".91"/>
<circle cx="138.9" cy="56.5" r=".95"/>
<circle cx="168.7" cy="59.4" r=".95"/>
<circle cx="168.7" cy="59.4" r=".91"/>
<circle cx="202" cy="57.5" r=".95"/>
<circle cx="202" cy="57.5" r=".91"/>
<circle cx="220.6" cy="46.1" r=".95"/>
<circle cx="127" cy="110.2" r="1.38"/>
<circle cx="127" cy="110.2" r="1.72"/>
<circle cx="127" cy="117.1" r="1.9"/>
<circle cx="178.7" cy="110.2" r="1.38"/>
<circle cx="178.7" cy="117.1" r="1.9"/>
<circle cx="178.7" cy="110.2" r="1.72"/>
<circle cx="127" cy="168.8" r="3.4"/>
<circle cx="127" cy="168.8" r="1.9"/>
<circle cx="178.7" cy="168.8" r="1.9"/>
<circle cx="178.7" cy="168.8" r="3.4"/>
</g>
<g fill="#000">
<path d="M81.6 26.9l.8 .9-3 1.9zM96.5 20.8l3.5 .3-3.4 .8zM252.6 36.1l.6 3.5h-1.1zM73.9 41.4h1.2l-.6 3.4zM74.5 50.2l.6 3.5h-1.2zM97.6 55.1l-1.1 3.3-1-.5zM99.5 45.5l-1.3 3.3-1-.6zM101.3 51l2.2 2.7-3-1.9zM101.8 40.8l1 .7-2.3 2.6zM103.4 42l1.1 .5-2.1 2.9zM104.5 54.7l3 1.9-.8 .9zM245.1 49.6h1.2l-.6 3.4z"/>
<path d="M245.7 39.2l.6 3.5h-1.2zM252.1 52.7h1.1l-.6 3.4zM183.1 68.7l4.3 .7-4.3 .7zM209.6 67.2l3.4-.6v1.1zM231.6 66.6l3.5 .6-3.5 .5zM236.6 67.2l3.5-.6v1.1zM101.3 110.2l.5 3.4h-1.1zM124 106.3l1-.6 1.3 3.3zM127.6 111.4l2.3 2.6-1 .6zM109.5 117.1l.6 3.4h-1.1zM100.7 148.1h1.1l-.5 3.5zM101.3 151.6l.5 3.4h-1.1z"/>
<path d="M100.7 165.3h1.1l-.5 3.5zM109 165.3h1.1l-.6 3.5zM122.7 172.1l2.9-2-2.1 2.8zM130.4 164.6l.8 .9-2.9 2zM127 182.6l3.4-.5v1.1zM175.2 182.1l3.5 .5-3.5 .6zM183.1 188.7l4.3 .7-4.3 .7zM197.8 180.3l3.5 .6-3.5 .5zM206.8 180.9l3.4-.6v1.1z"/>
</g>
<!-- layer: 5 -->
<g fill="none" stroke="#000" stroke-width=".21">
<path d="M100 39.4v9.1M209.6 32.2v12.2M89.1 50.2h9.2M99.1 50.2h1.8M100 49.4v1.7M100 52v9.1M101.7 50.2h9.2M195.6 46.1h12.2M208.7 46.1h1.7M209.6 45.3v1.7M209.6 47.9v12.2M211.3 46.1h12.2"/>
<path d="M124.2 117.1h1M124.7 110.2h.5M126.1 117.1h1.7M126.1 110.2h1.7M127 107.9v.5M127 109.3v1.7M127 111.9v.5M127 114.3v1M127 116.2v1.7M127 118.8v1M128.7 117.1h1M128.7 110.2h.5"/>
<path d="M175.9 117.1h1.1M176.4 110.2h.6M177.8 117.1h1.7M177.8 110.2h1.7M178.7 107.9v.5M178.7 109.3v1.7M178.7 111.9v.5M178.7 114.3v1M178.7 116.2v1.7M178.7 118.8v1M180.4 117.1h1M180.4 110.2h.5"/>
<path d="M152.8 128.3v21.5M129.5 151.6h21.6M152 151.6h1.7M152.8 150.7v1.7M152.8 153.3v21.5M154.5 151.6h21.6M124.2 168.8h1M126.1 168.8h1.7M127 166v1.1M127 167.9v1.8M127 170.5v1.1M128.7 168.8h1"/>
<path d="M175.9 168.8h1.1M177.8 168.8h1.7M178.7 166v1.1M178.7 167.9v1.8M178.7 170.5v1.1M180.4 168.8h1"/>
</g>
<!-- layer: PDF_Text -->
<path d="M239.9 39.2h1.1l-.5 3.5zM240.5 49.6l.5 3.4h-1.1z" fill="#000"/>
<g font-size="4.9">
<text x="84.3" y="24.9" transform="rotate(-25 84.3 24.9)">45°</text>
<text x="110.6" y="26">φ5H7×7</text>
<text x="74" y="37.1" transform="rotate(-90 74 37.1)">15.75</text>
<text x="240.2" y="36.7" transform="rotate(-90 240.2 36.7)">φ20</text>
<text x="245.1" y="51.5" transform="rotate(-90 245.1 51.5)">φ40</text>
<text x="252" y="51.5" transform="rotate(-90 252 51.5)">φ58</text>
<text x="121.8" y="69.7">4-M5×8</text>
<text x="222.3" y="66.6">74</text>
<text x="243.9" y="66.6">4.5</text>
<text x="70.9" y="72.9">φ31.50</text>
<text x="90" y="96.2">2-φ8H7 贯穿</text>
<text x="92.8" y="100.8">Thoughout</text>
<text x="100.7" y="134.7" transform="rotate(-90 100.7 134.7)">120</text>
<text x="109" y="146.8" transform="rotate(-90 109 146.8)">150</text>
<text x="100.7" y="162.7" transform="rotate(-90 100.7 162.7)">50</text>
<text x="90.6" y="177">4-φ11 贯穿</text>
<text x="93.2" y="181.5">Thoughout</text>
<text x="149" y="182.1">150</text>
<text x="214" y="180.3">16</text>
</g>
<text font-size="4.1" x="266.3" y="200.1">ER3-600</text>
<g font-size="3.4">
<text x="173.1" y="70.9">A</text>
<text x="200.7" y="88.5">A-A</text>
<text x="200.8" y="91.9">1:1</text>
<text x="173.1" y="190.8">A</text>
</g>
<g font-size="3.2">
<text x="30.8" y="7.2">8</text>
<text x="71.5" y="7.2">7</text>
<text x="105.5" y="7.2">6</text>
<text x="139.3" y="7.2">5</text>
<text x="173.4" y="7.2">4</text>
<text x="207.2" y="7.2">3</text>
<text x="241.2" y="7.2">2</text>
<text x="274.9" y="7.2">1</text>
<text x="9.2" y="22.2">F</text>
<text x="290.5" y="22.2">F</text>
<text x="9.2" y="55.6">E</text>
<text x="290.4" y="55.6">E</text>
<text x="9.2" y="89.4">D</text>
<text x="290.5" y="89.5">D</text>
<text x="9.1" y="123.4">C</text>
<text x="290.4" y="123.4">C</text>
<text x="9.2" y="157.3">B</text>
<text x="290.5" y="157.3">B</text>
<text x="9.2" y="190.7">A</text>
<text x="290.5" y="190.7">A</text>
<text x="30.8" y="205.2">8</text>
<text x="71.5" y="205.2">7</text>
<text x="105.5" y="205.2">6</text>
<text x="139.3" y="205.2">5</text>
<text x="173.4" y="205.2">4</text>
<text x="207.2" y="205.2">3</text>
<text x="241.2" y="205.2">2</text>
<text x="274.9" y="205.2">1</text>
</g>
<text font-size="2.5" x="264" y="184.6">1:1</text>
<g font-size="2.4">
<text x="257.2" y="176">埃夫特智能装备股份有限公司</text>
<text x="260.7" y="190.2">主 要 安 装 尺 寸 图</text>
</g>
<g font-size="2.2">
<text x="256.8" y="183">比例</text>
<text x="278.3" y="183.2">页码</text>
<text x="233.2" y="197.6">修订记录</text>
<text x="264.1" y="194">Main dimensions</text>
</g>
<text font-size="1.8" x="257.3" y="178.5">EFORT Intelligent Equipment Co.,ltd.</text>
<g font-size="1.7">
<text x="257" y="186.1">Scale</text>
<text x="231.3" y="200.7">revision record</text>
</g>
<text font-size="1.6" x="279" y="185.8">Page</text>
</svg>
